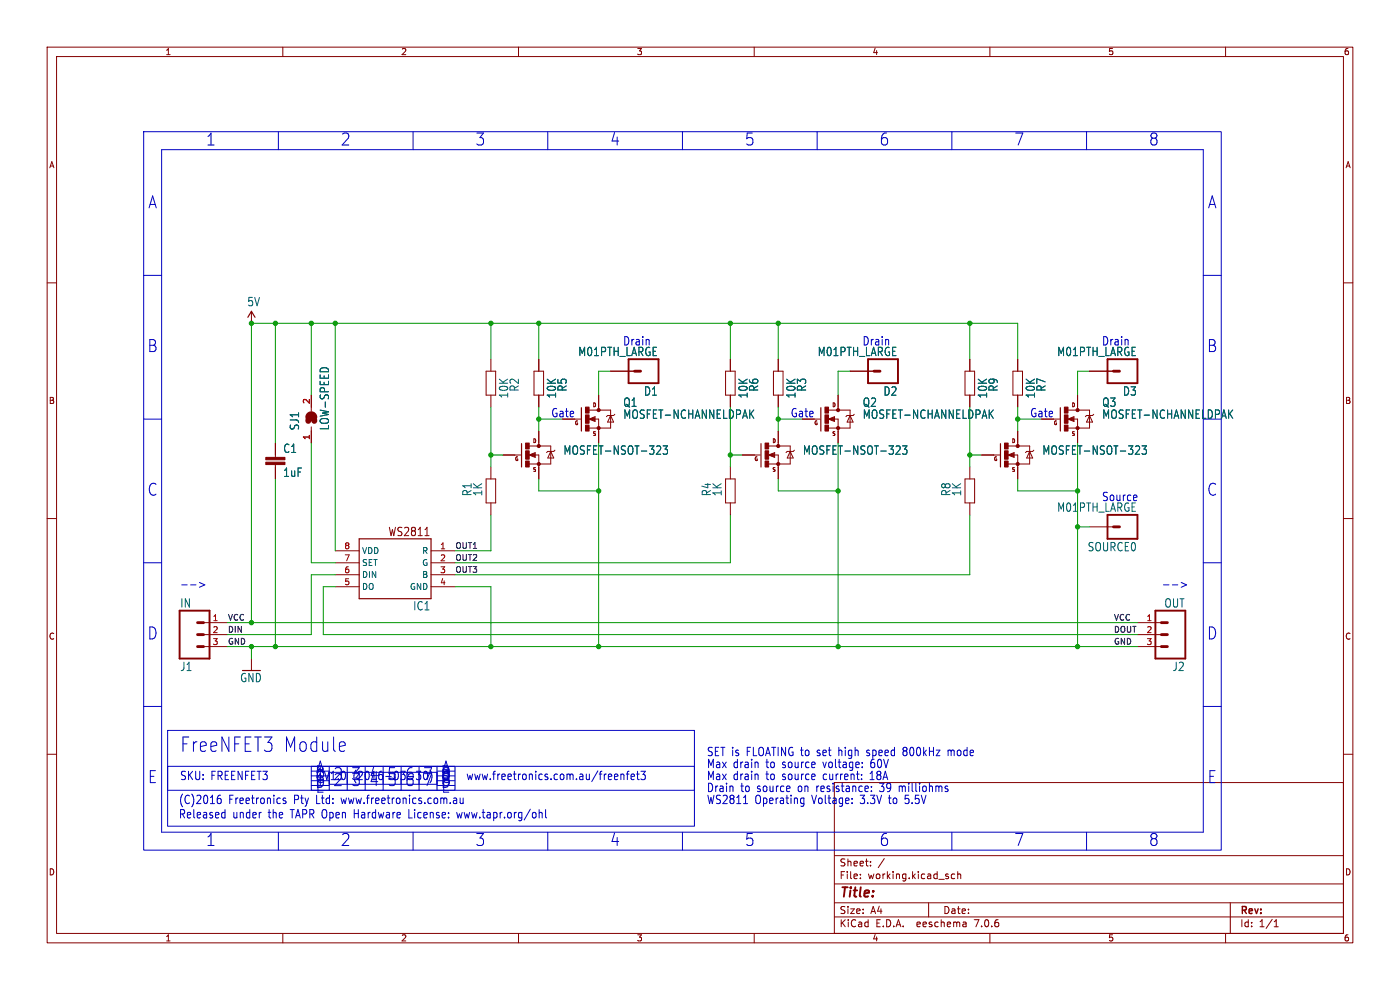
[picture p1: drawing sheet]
<svg xmlns="http://www.w3.org/2000/svg" width="297mm" height="210mm" viewBox="0 0 297 210" stroke-linecap="round" stroke-linejoin="round" font-family="sans-serif">
<g fill="none" stroke="#840000" stroke-width=".21">
<path d="M10 10h277v190h-277zM12 12h273v186h-273zM60 10v2M110 10v2M160 10v2M210 10v2M260 10v2M10 60h2M285 60h2M53.3 66v2.6M103.1 78.7h2.1v5.1h-2.1zM104.1 76.2v2.5"/>
<path d="M113.3 78.7h2v5.1h-2zM114.3 76.2v2.5M129.5 78.7h5.1M153.9 78.7h2.1v5.1h-2.1zM154.9 76.2v2.5M164.1 78.7h2v5.1h-2zM165.1 76.2v2.5M180.3 78.7h5.1M204.7 78.7h2.1v5.1h-2.1zM205.7 76.2v2.5M214.9 78.7h2v5.1h-2zM215.9 76.2v2.5"/>
<path d="M231.1 78.7h5.1M58.4 94v3M58.4 98.6v3M66 83.8v3.4M66 90.6v3.4M104.1 83.8v2.6M104.1 99.1v2.5M106.7 96.5h3.8M112.3 96.5l1.2-.5v1zM112.3 94.6h4.5v3.8h-4.5M113.4 96.5h.9v5.1M114.3 83.8v2.6"/>
<path d="M114.3 91.4v3.2M116.8 95.8l.7 1.4h-1.3zM117.7 95.5l-.2 .3h-1.3l-.2 .2M121.9 88.9h1.3M125 88.9l1.2-.5v1zM125 87h4.5v3.8h-4.5M126.1 88.9h.9v5.1M127 83.8v3.2M129.5 88.1l.7 1.4h-1.3zM130.4 87.9l-.2 .2h-1.3l-.2 .3M154.9 83.8v2.6M154.9 99.1v2.5"/>
<path d="M157.5 96.5h3.8M163.1 96.5l1.2-.5v1zM163.1 94.6h4.5v3.8h-4.5M164.2 96.5h.9v5.1M165.1 83.8v2.6M165.1 91.4v3.2M167.6 95.8l.7 1.4h-1.3zM168.5 95.5l-.2 .3h-1.3l-.2 .2M172.7 88.9h1.3M175.8 88.9l1.2-.5v1zM175.8 87h4.5v3.8h-4.5M176.9 88.9h.9v5.1"/>
<path d="M177.8 83.8v3.2M180.3 88.1l.7 1.4h-1.3zM181.2 87.9l-.2 .2h-1.3l-.2 .3M205.7 83.8v2.6M205.7 99.1v2.5M208.3 96.5h3.8M213.9 96.5l1.2-.5v1zM213.9 94.6h4.5v3.8h-4.5M215 96.5h.9v5.1M215.9 83.8v2.6M215.9 91.4v3.2M218.4 95.8l.7 1.4h-1.3z"/>
<path d="M219.3 95.5l-.2 .3h-1.3l-.2 .2M223.5 88.9h1.3M226.6 88.9l1.2-.5v1zM226.6 87h4.5v3.8h-4.5M227.7 88.9h.9v5.1M228.6 83.8v3.2M231.1 88.1l.7 1.4h-1.3zM232 87.9l-.2 .2h-1.3l-.2 .3M10 110h2M71.1 116.8h5.1M71.1 119.4h5.1M90.2 113.6h.8"/>
<path d="M91.4 116.8h5.1M91.4 119.4h5.1M103.1 101.6h2.1v5.1h-2.1zM104.1 106.7v2.5M153.9 101.6h2.1v5.1h-2.1zM154.9 106.7v2.5M204.7 101.6h2.1v5.1h-2.1zM205.7 106.7v2.5M231.1 111.8h5.1M285 110h2M43.2 132.1h5.1M43.2 134.6h5.1"/>
<path d="M43.2 137.2h5.1M53.3 139.7v2.5M71.1 121.9h5.1M71.1 124.5h5.1M91.4 121.9h5.1M91.4 124.5h5.1M241.3 132.1h5.1M241.3 134.6h5.1M241.3 137.2h5.1M10 160h2M285 160h2M177 166h108v32h-108z"/>
<path d="M60 198v2M110 198v2M160 198v2M177 194.5h108M177 191.5h108M177 187.5h108M177 181.5h108M182.5 186.3v.1M182.5 185.5v.1M184.7 183.6v.1M184.7 182.8v.1M187.6 182.1l-1.3 2"/>
<path d="M197 191.5v3M202.5 185.5l-.4-.1-.3 .3 .2 .6h.5M203.2 185.5l.2-.1 .3 .1 .1 .9M203.2 184.9v1.5M204.9 195.7l.1 .9M205 196.5l-.2 .1M205 196h-.2M210 198v2M260 198v2M261 191.5v6.5M270.3 196.6h.9M270.3 195.5l.4-.4v1.5"/>
</g>
<path d="M133.3 76.2h6.4v5.1h-6.4zM184.1 76.2h6.4v5.1h-6.4zM234.9 76.2h6.4v5.1h-6.4zM234.9 109.2h6.4v5.1h-6.4zM38.1 129.5h6.3v10.2h-6.3zM245.1 129.5h6.4v10.2h-6.4z" fill="none" stroke="#840000" stroke-width=".41"/>
<path d="M134.6 78.7h1.3M185.4 78.7h1.3M236.2 78.7h1.3M236.2 111.8h1.3M41.9 132.1h1.3M41.9 134.6h1.3M41.9 137.2h1.3M246.4 132.1h1.2M246.4 134.6h1.2M246.4 137.2h1.2" fill="none" stroke="#840000" stroke-width=".61"/>
<g fill="#840000" stroke="#840000" stroke-width=".21">
<path d="M111.5 97.8h.8v1.3h-.8z"/>
<path d="M111.5 95.6h.8v1.8h-.8z"/>
<path d="M111.5 94h.8v1.3h-.8z"/>
<path d="M213.1 97.8h.8v1.3h-.8z"/>
<path d="M213.1 95.6h.8v1.8h-.8z"/>
<path d="M213.1 94h.8v1.3h-.8z"/>
<path d="M124.2 90.2h.8v1.2h-.8z"/>
<path d="M124.2 88h.8v1.8h-.8z"/>
<path d="M124.2 86.4h.8v1.2h-.8z"/>
<path d="M225.8 90.2h.8v1.2h-.8z"/>
<path d="M225.8 88h.8v1.8h-.8z"/>
<path d="M225.8 86.4h.8v1.2h-.8z"/>
<path d="M175 90.2h.8v1.2h-.8z"/>
<path d="M175 88h.8v1.8h-.8z"/>
<path d="M175 86.4h.8v1.2h-.8z"/>
<path d="M162.3 97.8h.8v1.3h-.8z"/>
<path d="M162.3 95.6h.8v1.8h-.8z"/>
<path d="M162.3 94h.8v1.3h-.8z"/>
<path d="M56.4 98h4.1v.6h-4.1z"/>
<path d="M56.4 97h4.1v.5h-4.1z"/>
<circle cx="114.3" cy="98.4" r=".33"/>
<circle cx="114.3" cy="94.6" r=".33"/>
<circle cx="215.9" cy="98.4" r=".33"/>
<circle cx="215.9" cy="94.6" r=".33"/>
<circle cx="127" cy="90.8" r=".33"/>
<circle cx="127" cy="87" r=".33"/>
<circle cx="228.6" cy="90.8" r=".33"/>
<circle cx="228.6" cy="87" r=".33"/>
<circle cx="177.8" cy="90.8" r=".33"/>
<circle cx="177.8" cy="87" r=".33"/>
<circle cx="165.1" cy="98.4" r=".33"/>
<circle cx="165.1" cy="94.6" r=".33"/>
</g>
<path d="M52.6 67.3l.7-1.3 .8 1.3M110.6 94.1v5M123.3 86.5v4.9M161.4 94.1v5M174.1 86.5v4.9M212.2 94.1v5M224.9 86.5v4.9M76.2 114.3h15.2v12.7h-15.2z" fill="none" stroke="#840000" stroke-width=".25"/>
<path d="M113.4 96.3l-.9 .2 .9 .3v-.3h-.2M126.1 88.6l-.9 .3 .9 .3v-.3h-.2M164.2 96.3l-.9 .2 .9 .3v-.3h-.2M176.9 88.6l-.9 .3 .9 .3v-.3h-.2M215 96.3l-.9 .2 .9 .3v-.3h-.2M227.7 88.6l-.9 .3 .9 .3v-.3h-.2" fill="none" stroke="#840000" stroke-width=".3"/>
<path d="M139.5 94.6l.5 .1 .2 .4-1 1.3h1M140.7 94.6h.9l-.5 .7 .4 .1v.8l-.2 .2h-.4l-.2-.2M159.3 87.7l.6 1M159.9 87l-.8 1M190.3 94.6l.5 .1 .2 .4-1 1.3h1M191.5 94.6h.9l-.5 .7 .4 .1v.8l-.2 .2h-.4l-.2-.2M210.1 87.7l.6 1M210.7 87l-.8 1M241.1 94.6l.5 .1 .2 .4-1 1.3h1M242.3 94.6h.9l-.5 .7 .4 .1v.8l-.2 .2h-.4l-.2-.2M260.9 87.7l.6 1M261.5 87l-.8 1" fill="none" stroke="#006464" stroke-width=".21"/>
<path d="M65.4 89.3l.2-.5 .4-.2 .5 .2 .2 .5M65.4 88.5l.2-.4 .4-.2 .5 .2 .2 .4" fill="none" stroke="#840000" stroke-width="1.3"/>
<g fill="none" stroke="#0000c2" stroke-width=".21">
<path d="M30.5 27.9h228.6v152.4h-228.6zM34.3 31.8h221v144.7h-221zM59.1 27.9v3.9M87.6 27.9v3.9M116.2 27.9v3.9M144.8 27.9v3.9M173.4 27.9v3.9M201.9 27.9v3.9M230.5 27.9v3.9M30.5 58.4h3.8M255.3 58.4h3.8M30.5 88.9h3.8"/>
<path d="M30.5 119.4h3.8M241.1 105.1l.1 .3-.7 .2M255.3 119.4h3.8M38.6 124.1h1.1M40.4 124.1h1.2M42.3 123.6l1.2 .5-1.2 .5M246.8 124.1h1.2M248.7 124.1h1.2M250.6 123.6l1.1 .5-1.1 .5M30.5 149.9h3.8M35.6 154.9h111.7v12.7h-111.7zM73.1 157.5l.1 .6-1.2 .3"/>
<path d="M201.1 159.1v1.2M201.2 159.2l-.1 .1M255.3 149.9h3.8M35.6 162.6h111.7v12.7h-111.7zM46.2 169.5l.5-.1 .2 .3-.1 .7h-.6M46.8 168.7a.53 .53 0 0 0-.6 .4M47.3 172.3l.4 .1M47.7 171.7v1.8M47.7 173.4l-.4 .1M59.1 176.5v3.8M60.6 169.4l-.3-.1-.3 .2 .1 .3 .5 .2v.4h-.6M66 162.6h30.5v5h-30.5z"/>
<path d="M69.8 163.8h22.9M69.8 166.4h22.9M81.3 162.6v3.8M83.7 162.8h-1.1l-.1 1.3M87.6 176.5v3.8M88.3 163.6h1M88.5 165.4h.5M96.7 169.3l.2 .2v1M96.9 169.7l-.5 .1-.2 .2 .2 .5 .5-.1M97.6 169.3l.1 1.1 .3 .1 .3-.2M98.3 169.3v1.2M114.4 172.5l.2-.2 .4 .1v1.1"/>
<path d="M114.4 171.7v1.8M115.7 171.7v1.6l.3 .2M116.2 176.5v3.8M130.9 164.2l.2 .4-.7 .2M131 165.3l-.1 .1M131.7 164.2v1.2M131.7 164.4l.2-.2 .4 .1 .1 1.1M132.9 164.2h.6M133.5 163.6l-.4 .3v1.5M133.9 164.8l.7-.2-.1-.3-.4-.1-.2 .3 .1 .8h.5M135 164.2h.6M135.2 163.6v1.5l.4 .3"/>
<path d="M136 163.6h.9l-.5 .7 .4 .2v.7l-.2 .2h-.4l-.2-.2M144.8 176.5v3.8M157.7 170.5h.9M170 170.4h.5M170 169.4h.5M170.5 169.3v1.4l-.1 .3-.4 .1M173.4 176.5v3.8M180.8 170.3v.2M180.8 169.4v.1M182.8 165.2v.2M182.9 162.7v.1M182.9 161.7v.2"/>
<path d="M184.9 167.8v.1M184.9 166.8v.2M200.7 167.3l.4 .1v.3l-.2 .2h-.3M200.7 166.7l.4 .1M201.9 176.5v3.8M230.5 176.5v3.8"/>
</g>
<g fill="none" stroke="#009600" stroke-width=".21">
<path d="M58.4 68.6v25.4M66 68.6v15.2M71.1 68.6v48.2M104.1 68.6v7.6M114.3 68.6v7.6M129.5 78.7h-2.5v5.1M154.9 68.6v7.6M165.1 68.6v7.6M180.3 78.7h-2.5v5.1M205.7 68.6v7.6M215.9 76.2v-7.6h-162.6v63.5M231.1 78.7h-2.5v5.1"/>
<path d="M66 94v25.4h5.1M104.1 86.4v12.7M104.1 96.5h2.6M114.3 88.9h5.1M114.3 86.4v5M127 94v43.2M154.9 86.4v12.7M154.9 96.5h2.6M165.1 86.4v5M165.1 88.9h5.1M177.8 94v43.2M205.7 96.5h2.6"/>
<path d="M205.7 86.4v12.7M215.9 88.9h5.1M215.9 86.4v5M228.6 94v43.2M58.4 101.6v35.6M104.1 109.2v7.6h-7.6M114.3 101.6v2.5h12.7M154.9 109.2v10.2h-58.4M165.1 101.6v2.5h12.7M205.7 109.2v12.7h-109.2M215.9 101.6v2.5h12.7M228.6 111.8h2.5"/>
<path d="M48.3 137.2h193M48.3 132.1h193M53.3 137.2v2.5M71.1 121.9h-5.1v12.7h-17.7M71.1 124.5h-2.5v10.1h172.7M96.5 124.5h7.6v12.7"/>
</g>
<g fill="#009600" stroke="#009600" stroke-width=".21">
<circle cx="165.1" cy="68.6" r=".46"/>
<circle cx="114.3" cy="88.9" r=".46"/>
<circle cx="127" cy="104.1" r=".46"/>
<circle cx="154.9" cy="96.5" r=".46"/>
<circle cx="154.9" cy="68.6" r=".46"/>
<circle cx="165.1" cy="88.9" r=".46"/>
<circle cx="58.4" cy="137.2" r=".46"/>
<circle cx="53.3" cy="68.6" r=".46"/>
<circle cx="66" cy="68.6" r=".46"/>
<circle cx="58.4" cy="68.6" r=".46"/>
<circle cx="53.3" cy="132.1" r=".46"/>
<circle cx="53.3" cy="137.2" r=".46"/>
<circle cx="228.6" cy="104.1" r=".46"/>
<circle cx="177.8" cy="104.1" r=".46"/>
<circle cx="177.8" cy="137.2" r=".46"/>
<circle cx="228.6" cy="111.8" r=".46"/>
<circle cx="205.7" cy="96.5" r=".46"/>
<circle cx="205.7" cy="68.6" r=".46"/>
<circle cx="228.6" cy="137.2" r=".46"/>
<circle cx="215.9" cy="88.9" r=".46"/>
<circle cx="104.1" cy="68.6" r=".46"/>
<circle cx="114.3" cy="68.6" r=".46"/>
<circle cx="71.1" cy="68.6" r=".46"/>
<circle cx="104.1" cy="137.2" r=".46"/>
<circle cx="127" cy="137.2" r=".46"/>
<circle cx="104.1" cy="96.5" r=".46"/>
</g>
<g font-size="4.2" fill="#0000c2">
<text x="38.1" y="159.8">FreeNFET3</text>
<text x="60" y="159.8">Module</text>
</g>
<g font-size="3.5" fill="#0000c2">
<text x="43.7" y="31.1">1</text>
<text x="72.3" y="31.1">2</text>
<text x="100.8" y="31.1">3</text>
<text x="129.4" y="31.1">4</text>
<text x="158" y="31.1">5</text>
<text x="186.6" y="31.1">6</text>
<text x="215.1" y="31.1">7</text>
<text x="243.7" y="31.1">8</text>
<text x="31.4" y="44.4">A</text>
<text x="256.2" y="44.4">A</text>
<text x="31.2" y="74.9">B</text>
<text x="256" y="74.9">B</text>
<text x="31.2" y="105.4">C</text>
<text x="256" y="105.4">C</text>
<text x="31.2" y="135.9">D</text>
<text x="256" y="135.9">D</text>
<text x="31.4" y="166.3">E</text>
<text x="66.8" y="165.3">B</text>
<text x="66.9" y="165.7">1</text>
<text x="66.9" y="167">1</text>
<text x="67" y="164.3">A</text>
<text x="70.7" y="165.7">2</text>
<text x="70.7" y="167">2</text>
<text x="74.5" y="167">3</text>
<text x="74.5" y="165.7">3</text>
<text x="78.3" y="167">4</text>
<text x="78.3" y="165.7">4</text>
<text x="82.1" y="167">5</text>
<text x="85.9" y="165.7">6</text>
<text x="85.9" y="167">6</text>
<text x="89.7" y="167">7</text>
<text x="89.7" y="165.7">7</text>
<text x="93.5" y="165.3">B</text>
<text x="93.5" y="167.4">D</text>
<text x="93.5" y="165.7">8</text>
<text x="93.6" y="164.3">A</text>
<text x="256.1" y="166.3">E</text>
<text x="66.9" y="168.4">E</text>
<text x="93.6" y="168.4">E</text>
<text x="43.7" y="179.7">1</text>
<text x="72.3" y="179.7">2</text>
<text x="100.8" y="179.7">3</text>
<text x="129.4" y="179.7">4</text>
<text x="158" y="179.7">5</text>
<text x="186.6" y="179.7">6</text>
<text x="215.1" y="179.7">7</text>
<text x="243.7" y="179.7">8</text>
</g>
<text font-size="2.8" fill="#840000" x="178" y="190.9">Title:</text>
<g font-size="2.5" fill="#006464">
<text x="52.4" y="65.2">5V</text>
<text x="122.6" y="75.8">M01PTH_LARGE</text>
<text x="132.1" y="73.4">Drain</text>
<text x="173.4" y="75.8">M01PTH_LARGE</text>
<text x="182.9" y="73.4">Drain</text>
<text x="224.2" y="75.8">M01PTH_LARGE</text>
<text x="233.7" y="73.4">Drain</text>
<text x="110.3" y="83.2" transform="rotate(-90 110.3 83.2)">R2</text>
<text x="120.4" y="83.2" transform="rotate(-90 120.4 83.2)">R5</text>
<text x="161.1" y="83.2" transform="rotate(-90 161.1 83.2)">R6</text>
<text x="171.2" y="83.2" transform="rotate(-90 171.2 83.2)">R3</text>
<text x="211.9" y="83.2" transform="rotate(-90 211.9 83.2)">R9</text>
<text x="222" y="83.2" transform="rotate(-90 222 83.2)">R7</text>
<text x="108" y="84.6" transform="rotate(-90 108 84.6)">10K</text>
<text x="118.2" y="84.6" transform="rotate(-90 118.2 84.6)">10K</text>
<text x="132.1" y="86.5">Q1</text>
<text x="132.1" y="89">MOSFET-NCHANNELDPAK</text>
<text x="136.5" y="84.1">D1</text>
<text x="158.8" y="84.6" transform="rotate(-90 158.8 84.6)">10K</text>
<text x="169" y="84.6" transform="rotate(-90 169 84.6)">10K</text>
<text x="182.9" y="86.5">Q2</text>
<text x="182.9" y="89">MOSFET-NCHANNELDPAK</text>
<text x="187.3" y="84.1">D2</text>
<text x="209.6" y="84.6" transform="rotate(-90 209.6 84.6)">10K</text>
<text x="219.8" y="84.6" transform="rotate(-90 219.8 84.6)">10K</text>
<text x="233.7" y="86.5">Q3</text>
<text x="233.7" y="89">MOSFET-NCHANNELDPAK</text>
<text x="238.1" y="84.1">D3</text>
<text x="63.6" y="91.4" transform="rotate(-90 63.6 91.4)">SJ1</text>
<text x="70" y="91.4" transform="rotate(-90 70 91.4)">LOW-SPEED</text>
<text x="60" y="96.3">C1</text>
<text x="60" y="101.4">1uF</text>
<text x="119.4" y="96.7">MOSFET-NSOT-323</text>
<text x="170.2" y="96.7">MOSFET-NSOT-323</text>
<text x="221" y="96.7">MOSFET-NSOT-323</text>
<text x="100.2" y="105.4" transform="rotate(-90 100.2 105.4)">R1</text>
<text x="102.5" y="105.4" transform="rotate(-90 102.5 105.4)">1K</text>
<text x="151" y="105.4" transform="rotate(-90 151 105.4)">R4</text>
<text x="153.3" y="105.4" transform="rotate(-90 153.3 105.4)">1K</text>
<text x="201.8" y="105.4" transform="rotate(-90 201.8 105.4)">R8</text>
<text x="204.1" y="105.4" transform="rotate(-90 204.1 105.4)">1K</text>
<text x="224.2" y="108.8">M01PTH_LARGE</text>
<text x="230.7" y="117.2">SOURCE0</text>
<text x="38.2" y="129.1">IN</text>
<text x="87.6" y="129.7">IC1</text>
<text x="246.9" y="129.1">OUT</text>
<text x="38.2" y="142.6">J1</text>
<text x="248.7" y="142.6">J2</text>
<text x="50.9" y="144.9">GND</text>
</g>
<g font-size="2.5" fill="#840000">
<text x="116.8" y="88.7">Gate</text>
<text x="167.6" y="88.7">Gate</text>
<text x="218.4" y="88.7">Gate</text>
<text x="82.3" y="114">WS2811</text>
</g>
<g font-size="2.5" fill="#0000c2">
<text x="233.7" y="106.4">Source</text>
<text x="149.9" y="160.5">SET is FLOATING to</text>
<text x="173.6" y="160.5">set</text>
<text x="178.3" y="160.5">high</text>
<text x="184.4" y="160.5">speed</text>
<text x="192.3" y="160.5">800kHz</text>
<text x="201.9" y="160.5">mode</text>
<text x="38.1" y="165.6">SKU: FREENFET3</text>
<text x="98.8" y="165.6">www.freetronics.com.au/freenfet3</text>
<text x="149.9" y="165.6">Max drain</text>
<text x="149.9" y="163.1">Max drain</text>
<text x="162.5" y="165.6">to</text>
<text x="162.5" y="163.1">to</text>
<text x="166.1" y="165.6">source</text>
<text x="166.1" y="163.1">source</text>
<text x="174.9" y="165.6">current:</text>
<text x="174.9" y="163.1">voltage:</text>
<text x="185" y="165.6">18A</text>
<text x="185.1" y="163.1">60V</text>
<text x="37.8" y="170.7">(C)2016</text>
<text x="37.8" y="173.7">Released</text>
<text x="48.4" y="170.7">Freetronics</text>
<text x="49.3" y="173.7">under</text>
<text x="56.9" y="173.7">the</text>
<text x="61.8" y="173.7">TAPR Open</text>
<text x="62.3" y="170.7">Pty</text>
<text x="67.2" y="170.7">Ltd:</text>
<text x="72.6" y="170.7">www.freetronics.com.au</text>
<text x="75.5" y="173.7">Hardware</text>
<text x="87.2" y="173.7">License:</text>
<text x="97.7" y="173.7">www.tapr.org/ohl</text>
<text x="149.9" y="170.7">WS2811</text>
<text x="149.9" y="168.2">Drain</text>
<text x="157.1" y="168.2">to</text>
<text x="160.1" y="170.7">Operating</text>
<text x="160.6" y="168.2">source</text>
<text x="169.4" y="168.2">on resistance:</text>
<text x="172.3" y="170.7">Voltage:</text>
<text x="182.6" y="170.7">3.3V</text>
<text x="187.1" y="168.2">39</text>
<text x="188.8" y="170.7">to</text>
<text x="191.2" y="168.2">milliohms</text>
<text x="192.4" y="170.7">5.5V</text>
</g>
<g font-size="2.1" fill="#840000">
<text x="178" y="184">Sheet:</text>
<text x="178" y="186.7">File:</text>
<text x="184.1" y="186.7">working.kicad_sch</text>
<text x="178" y="196.9">KiCad</text>
<text x="178" y="194.1">Size:</text>
<text x="184.7" y="194.1">A4</text>
<text x="185.7" y="196.9">E.D.A.</text>
<text x="194.6" y="196.9">eeschema</text>
<text x="200" y="194.1">Date:</text>
<text x="207" y="196.9">7.0.6</text>
<text x="263" y="194.3">Rev:</text>
<text x="263" y="196.9">Id:</text>
<text x="267.1" y="196.9">1/1</text>
</g>
<g font-size="1.8" fill="#840000">
<text x="35" y="11.9">1</text>
<text x="85" y="11.9">2</text>
<text x="135" y="11.9">3</text>
<text x="185" y="11.9">4</text>
<text x="235" y="11.9">5</text>
<text x="285" y="11.9">6</text>
<text x="10.3" y="35.9">A</text>
<text x="285.3" y="35.9">A</text>
<text x="10.3" y="85.9">B</text>
<text x="285.3" y="85.9">B</text>
<text x="10.3" y="135.9">C</text>
<text x="285.3" y="135.9">C</text>
<text x="10.3" y="185.9">D</text>
<text x="285.3" y="185.9">D</text>
<text x="35" y="199.9">1</text>
<text x="85" y="199.9">2</text>
<text x="135" y="199.9">3</text>
<text x="185" y="199.9">4</text>
<text x="235" y="199.9">5</text>
<text x="285" y="199.9">6</text>
</g>
<g font-size="1.8" fill="#a90000">
<text x="65.8" y="85.8" transform="rotate(-90 65.8 85.8)">2</text>
<text x="65.8" y="93.4" transform="rotate(-90 65.8 93.4)">1</text>
<text x="73" y="119.1">7</text>
<text x="73" y="116.6">8</text>
<text x="93.3" y="116.6">1</text>
<text x="93.3" y="119.1">2</text>
<text x="73" y="124.2">5</text>
<text x="73" y="121.7">6</text>
<text x="93.3" y="121.7">3</text>
<text x="93.3" y="124.2">4</text>
<text x="45" y="131.8">1</text>
<text x="243.1" y="131.8">1</text>
<text x="45" y="134.4">2</text>
<text x="45" y="136.9">3</text>
<text x="243.1" y="134.4">2</text>
<text x="243.1" y="136.9">3</text>
</g>
<g font-size="1.8" fill="#006464">
<text x="76.7" y="117.7">VDD</text>
<text x="89.5" y="117.7">R</text>
<text x="76.7" y="125.3">DO</text>
<text x="76.7" y="122.8">DIN</text>
<text x="76.7" y="120.2">SET</text>
<text x="86.9" y="125.3">GND</text>
<text x="89.5" y="120.2">G</text>
<text x="89.5" y="122.8">B</text>
</g>
<g font-size="1.7" fill="#0f0f0f">
<text x="96.5" y="119">OUT2</text>
<text x="96.5" y="116.5">OUT1</text>
<text x="96.5" y="121.6">OUT3</text>
<text x="48.3" y="131.7">VCC</text>
<text x="236.2" y="131.7">VCC</text>
<text x="48.3" y="134.3">DIN</text>
<text x="48.3" y="136.8">GND</text>
<text x="236.2" y="134.3">DOUT</text>
<text x="236.2" y="136.8">GND</text>
</g>
<g font-size="1.1" fill="#840000">
<text x="125.6" y="86.6">D</text>
<text x="176.4" y="86.6">D</text>
<text x="227.2" y="86.6">D</text>
<text x="112.9" y="94.2">D</text>
<text x="121.8" y="90.4">G</text>
<text x="125.6" y="92.6">S</text>
<text x="163.7" y="94.2">D</text>
<text x="172.6" y="90.4">G</text>
<text x="176.4" y="92.6">S</text>
<text x="214.5" y="94.2">D</text>
<text x="223.4" y="90.4">G</text>
<text x="227.2" y="92.6">S</text>
<text x="109.1" y="98">G</text>
<text x="112.9" y="100.3">S</text>
<text x="159.9" y="98">G</text>
<text x="163.7" y="100.3">S</text>
<text x="210.7" y="98">G</text>
<text x="214.5" y="100.3">S</text>
</g>
</svg>
